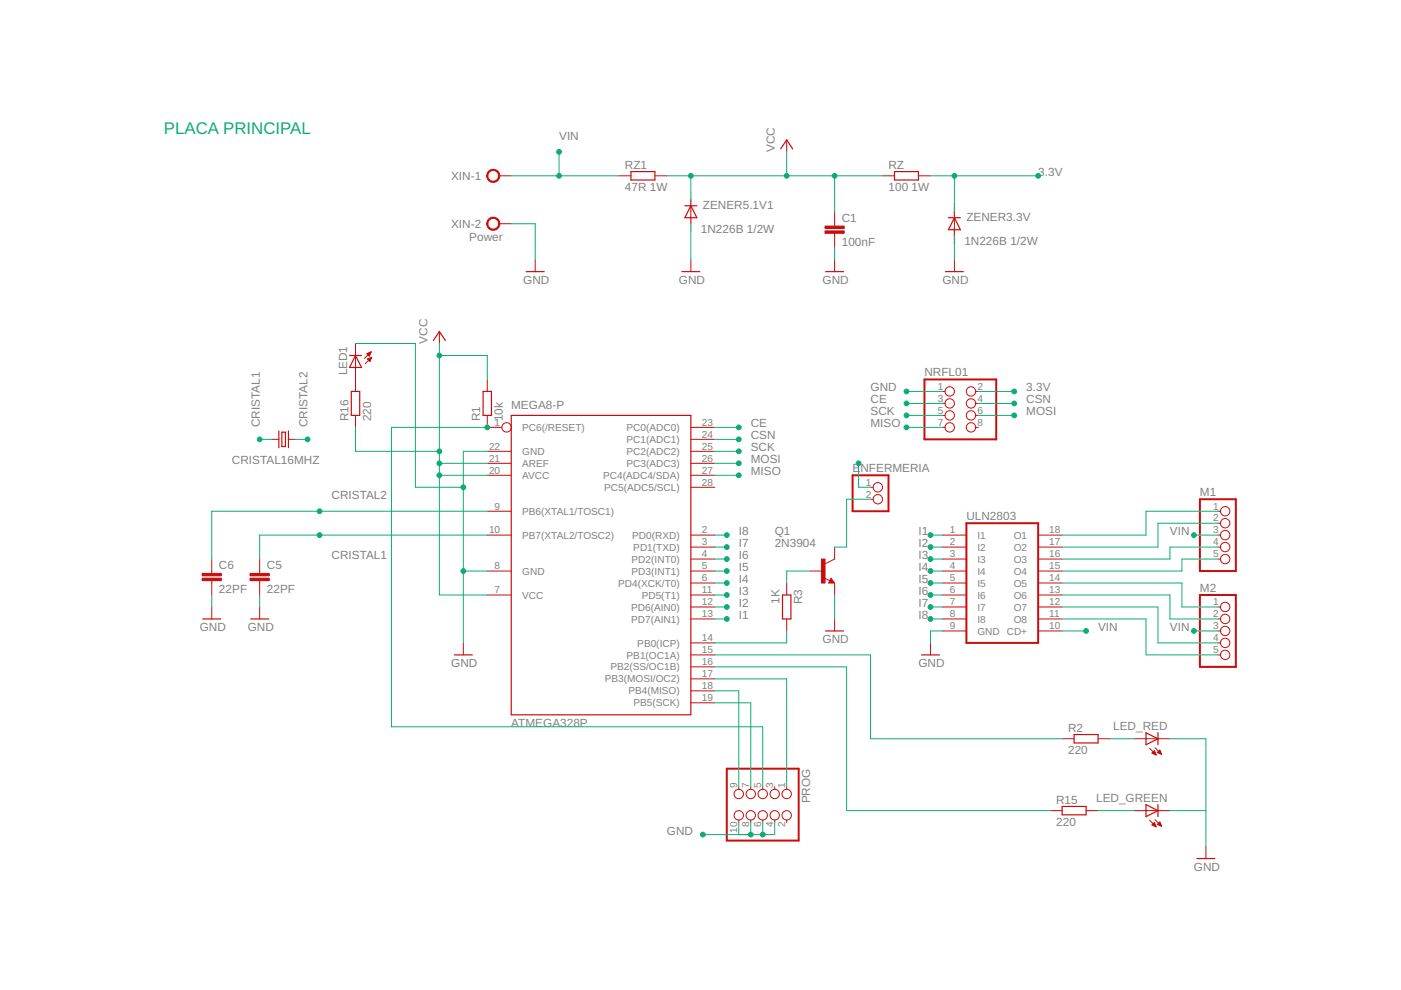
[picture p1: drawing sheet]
<svg xmlns="http://www.w3.org/2000/svg" width="297mm" height="210mm" viewBox="0 0 297 210" stroke-linecap="round" stroke-linejoin="round" font-family="sans-serif">
<g fill="none" stroke="#c90d0c" stroke-width=".25">
<path d="M133.8 36.4h5.1v1.8h-5.1zM165.5 31.6l1.3-1.9 1.3 1.9M189.7 36.4h5v1.8h-5zM111.6 57.6h3.8M144.6 57.6h3.8M145.2 43.6h2.5M146.5 43.6l1.2 2.6h-2.5zM175 57.6h3.9M200.4 57.6h3.9M201.1 46.2h2.5M202.4 46.2l1.2 2.5h-2.5zM74.1 75.4h2.5"/>
<path d="M75.4 75.4l1.2 2.5h-2.5zM91.9 72.2l1.3-1.9 1.2 1.9M59.1 91.4v3.5M59.8 91.6h.7v3.1h-.7zM61.2 91.4v3.5M74.5 83h1.8v5.1h-1.8zM102.4 83h1.8v5.1h-1.8zM108.4 88.1h38.1v63.5h-38.1zM43 131.2h3.8M53.1 131.2h3.9M96.3 138.9h3.8M165.9 126.2h1.8v5h-1.8z"/>
<path d="M175 133.8h3.9M176.2 123.1l.1 .3h-.4l.3-.5 .5 .6h-.8M195.4 138.9h3.8M227.7 155.7h5.1v1.8h-5.1zM243 155.4l2.5 1.2-2.5 1.3zM245.5 155.4v2.5M225.2 171h5.1v1.8h-5.1zM243 170.6l2.5 1.3-2.5 1.2zM245.5 170.6v2.5M253.8 182h3.8"/>
</g>
<g fill="none" stroke="#c90d0c" stroke-width=".21">
<path d="M105.9 37.3h2.5M131.2 37.3h2.6M138.9 37.3h2.5M166.8 29.7v2.5M187.1 37.3h2.6M194.7 37.3h2.6M105.9 47.4h2.5M113.5 55.1v2.5M146.5 42.4v5M146.5 55.1v2.5M177 44.9v3M177 49.5v3"/>
<path d="M177 55.1v2.5M202.4 44.9v5.1M202.4 55.1v2.5M75.4 72.8v10.2M77.8 75l.9-.4-.4 .9zM77.8 75h.7M77.9 75.1h.6M77.9 76.1l.9-.3-.4 .8zM78 76.2h.6M78 75.2h.4M78.1 76.3h.5M78.1 76.1h.6"/>
<path d="M78.1 74.9h.5M78.1 75.3h.3M78.2 76.4h.3M78.3 75.5h.1M78.3 76.5h.2M78.4 75.9h.3M78.4 74.7h.2M78.6 75.8h.2M78.7 74.6h.1M78.7 74.6l-1.4 1.4M78.8 75.8l-1.4 1.4M93.2 70.3v2.5"/>
<path d="M57.6 93.2h1.5M61.2 93.2h1.5M75.4 88.1v2.5M103.3 95.7h5.1M103.3 98.2h5.1M103.3 88.1v2.5h3.1M103.3 80.5v2.5M146.5 95.7h5.1M146.5 98.2h5.1M146.5 93.2h5.1M146.5 90.6h5.1M199.8 90.6h.6"/>
<path d="M199.8 83h.6M199.8 85.5h.6M199.8 88.1h.6M206.9 90.6h.5M206.9 83h.5M206.9 85.5h.5M206.9 88.1h.5M44.9 118.5v3.1M55.1 118.5v3.1M103.3 113.5h5.1M103.3 108.4h5.1M103.3 100.8h5.1"/>
<path d="M146.5 113.5h5.1M146.5 100.8h5.1M146.5 118.5h5.1M146.5 116h5.1M146.5 103.3h5.1M177 116v2.5l-2.1 1M184.6 103.3h.5M184.6 105.9h.5M199.8 113.5h5.1M199.8 118.5h5.1M199.8 116h5.1M220.1 113.5h5.1"/>
<path d="M220.1 118.5h5.1M220.1 116h5.1M258.2 113.5h.6M258.2 108.4h.6M258.2 118.5h.6M258.2 116h.6M258.2 110.9h.6M44.9 123.1v3.1M44.9 128.7v2.5M55.1 123.1v3.1M55.1 128.7v2.5M98.2 136.3v2.6"/>
<path d="M103.3 121.1h5.1M103.3 126.2h5.1M146.5 121.1h5.1M146.5 126.2h5.1M146.5 138.9h5.1M146.5 136.3h5.1M146.5 131.2h5.1M146.5 128.7h5.1M146.5 123.6h5.1M166.8 123.6v2.6M166.8 131.2v2.6M171.9 121.1h2.5"/>
<path d="M174.7 122.5l1.3 .6M176.2 122.6l.8 1h-1.3zM177 123.6v2.6M177 131.2v2.6M197.3 136.3v2.6M199.8 121.1h5.1M199.8 126.2h5.1M199.8 131.2h5.1M199.8 128.7h5.1M199.8 123.6h5.1M199.8 133.8h5.1M220.1 121.1h5.1"/>
<path d="M220.1 126.2h5.1M220.1 131.2h5.1M220.1 128.7h5.1M220.1 123.6h5.1M220.1 133.8h5.1M258.2 138.9h.6M258.2 136.3h.6M258.2 131.2h.6M258.2 128.7h.6M258.2 133.8h.6M146.5 149h5.1M146.5 146.5h5.1"/>
<path d="M146.5 143.9h5.1M146.5 141.4h5.1M225.2 156.6h2.5M232.8 156.6h2.6M240.4 156.6h7.7M243.7 158.7l1.4 1.4M244.3 159.6h.7M244.4 159.5h.5M244.5 159.8h.5M244.5 159.4h.4M244.6 159.3h.2M244.7 159.9h.4"/>
<path d="M244.8 159.2l.3 .9-.9-.4zM244.9 158.5l1.4 1.4M245.4 159.6l.5-.6 .4 .9zM245.4 159.5h.7M245.5 159.4h.5M245.6 159.6h.5M245.7 159.3h.3M245.8 159.2h.2M245.9 159.8h.3M246.2 159.9h.1M156.6 166.8v.5M156.6 173.8v.6"/>
<path d="M159.2 166.8v.5M159.2 173.8v.6M161.7 166.8v.5M161.7 173.8v.6M164.3 166.8v.5M164.3 173.8v.6M166.8 166.8v.5M166.8 173.8v.6M222.7 171.9h2.5M230.3 171.9h2.5M240.4 171.9h7.7M243.7 173.9l1.4 1.4"/>
<path d="M244.3 174.8h.6M244.4 175h.6M244.4 174.7h.5M244.6 174.6h.2M244.6 175.1h.4M244.7 174.5h.1M244.8 174.4l.3 .9-.9-.4zM244.9 173.8l1.4 1.4M244.9 175.2h.2M245 160h.1M245.4 174.8l.5-.5 .4 .9zM245.4 174.7h.7"/>
<path d="M245.5 174.8h.6M245.6 174.6h.4M245.7 174.5h.3M245.8 175h.4M245.8 174.4h.1M246.1 175.1h.1M255.7 179.5v2.5"/>
<circle cx="107.4" cy="90.6" r=".99"/>
<circle cx="201.4" cy="88.1" r=".99"/>
<circle cx="201.4" cy="90.6" r=".99"/>
<circle cx="201.4" cy="85.5" r=".99"/>
<circle cx="201.4" cy="83" r=".99"/>
<circle cx="205.9" cy="90.6" r=".99"/>
<circle cx="205.9" cy="88.1" r=".99"/>
<circle cx="205.9" cy="83" r=".99"/>
<circle cx="205.9" cy="85.5" r=".99"/>
<circle cx="186.1" cy="103.3" r=".99"/>
<circle cx="186.1" cy="105.9" r=".99"/>
<circle cx="259.8" cy="118.5" r=".99"/>
<circle cx="259.8" cy="110.9" r=".99"/>
<circle cx="259.8" cy="113.5" r=".99"/>
<circle cx="259.8" cy="116" r=".99"/>
<circle cx="259.8" cy="108.4" r=".99"/>
<circle cx="259.8" cy="133.8" r=".99"/>
<circle cx="259.8" cy="128.7" r=".99"/>
<circle cx="259.8" cy="136.3" r=".99"/>
<circle cx="259.8" cy="131.2" r=".99"/>
<circle cx="259.8" cy="138.9" r=".99"/>
<circle cx="156.6" cy="168.3" r=".99"/>
<circle cx="156.6" cy="172.9" r=".99"/>
<circle cx="159.2" cy="168.3" r=".99"/>
<circle cx="159.2" cy="172.9" r=".99"/>
<circle cx="161.7" cy="168.3" r=".99"/>
<circle cx="161.7" cy="172.9" r=".99"/>
<circle cx="164.3" cy="168.3" r=".99"/>
<circle cx="164.3" cy="172.9" r=".99"/>
<circle cx="166.8" cy="168.3" r=".99"/>
<circle cx="166.8" cy="172.9" r=".99"/>
</g>
<path d="M196 80.5h15.2v12.7h-15.2zM180.8 100.8h7.6v7.6h-7.6zM204.9 110.9h15.2v25.4h-15.2zM254.4 105.9h7.6v15.2h-7.6zM254.4 126.2h7.6v15.2h-7.6zM154.1 163h15.2v15.2h-15.2z" fill="none" stroke="#c90d0c" stroke-width=".42"/>
<g fill="#c90d0c" stroke="#c90d0c" stroke-width=".21">
<path d="M103.6 36.3a1.4 1.4 0 0 1 2.2 .3 1.4 1.4 0 0 1-.8 2 1.4 1.4 0 0 1-1.8-1.3h.2a1.14 1.14 0 0 1 1.7-1 1.14 1.14 0 0 1 .2 2 1.14 1.14 0 0 1-1.8-.7l-.1-.3h-.2z" fill-rule="evenodd"/>
<path d="M103.6 46.5a1.4 1.4 0 0 1 2.2 .2 1.4 1.4 0 0 1-.8 2.1 1.4 1.4 0 0 1-1.8-1.4h.2a1.14 1.14 0 0 1 1.7-.9 1.14 1.14 0 0 1 .2 1.9 1.14 1.14 0 0 1-1.8-.7l-.1-.3h-.2z" fill-rule="evenodd"/>
</g>
<g fill="#c90d0c" stroke="#c90d0c" stroke-width=".21">
<path d="M53 122.6h4.1v.5h-4.1z"/>
<path d="M53 121.6h4.1v.5h-4.1z"/>
<path d="M42.9 122.6h4v.5h-4z"/>
<path d="M42.9 121.6h4v.5h-4z"/>
<path d="M174.9 49h4.1v.5h-4.1z"/>
<path d="M174.9 47.9h4.1v.6h-4.1z"/>
<path d="M174.2 118.5h.7v5.1h-.7z"/>
</g>
<g fill="none" stroke="#0dab76" stroke-width=".21">
<path d="M108.4 37.3h22.8M118.5 32.2v5.1M141.4 37.3h45.7M146.5 37.3v5.1M166.8 32.2v5.1M177 37.3v7.6M197.3 37.3h22.8M202.4 37.3v7.6M108.4 47.4h5.1v7.7M146.5 47.4v7.7M177 52.5v2.6M202.4 50v5.1"/>
<path d="M75.4 72.8h12.7v30.5h10.1M93.2 72.8v53.4h10.1M93.2 75.4h10.1v5.1M55.1 93.2h2.5M62.7 93.2h2.5M75.4 90.6v5.1h17.8M93.2 98.2h10.1M103.3 90.6h-20.3v63.5h78.7v12.7M103.3 95.7h-5.1v40.6M151.6 90.6h5M151.6 98.2h5M151.6 95.7h5"/>
<path d="M151.6 93.2h5M182 98.2v5.1h2.6M192.2 90.6h7.6M192.2 83h7.6M192.2 85.5h7.6M192.2 88.1h7.6M207.4 83h7.6M207.4 85.5h7.6M207.4 88.1h7.6M93.2 100.8h10.1M103.3 108.4h-58.4v10.1M103.3 113.5h-48.2v5"/>
<path d="M151.6 100.8h5M151.6 113.5h2.5M151.6 116h2.5M151.6 118.5h2.5M184.6 105.9h-5.1v10.1h-2.5M197.3 113.5h2.5M197.3 116h2.5M197.3 118.5h2.5M253.1 113.5h5.1M258.2 118.5h-7.6v2.6h-25.4M258.2 108.4h-15.2v5.1h-17.8M258.2 110.9h-12.7v5.1h-20.3"/>
<path d="M258.2 116h-10.1v2.5h-22.9M44.9 126.2v2.5M55.1 126.2v2.5M98.2 121.1h5.1M151.6 126.2h2.5M151.6 121.1h2.5M151.6 138.9h33v17.7h40.6M151.6 123.6h2.5M151.6 128.7h2.5M151.6 131.2h2.5M166.8 133.8v2.5h-15.2M171.9 121.1h-5.1v2.5"/>
<path d="M177 126.2v5M197.3 126.2h2.5M197.3 121.1h2.5M197.3 123.6h2.5M197.3 128.7h2.5M197.3 131.2h2.5M199.8 133.8h-2.5v2.5M225.2 126.2h22.9v5h10.1M225.2 133.8h5.1M225.2 131.2h17.8v7.7h15.2M225.2 128.7h20.3v7.6h12.7M225.2 123.6h25.4v5.1h7.6"/>
<path d="M253.1 133.8h5.1M151.6 143.9h15.2v22.9M151.6 149h7.6v17.8M151.6 146.5h5v20.3M151.6 141.4h27.9v30.5h43.2M235.4 156.6h5M248.1 156.6h7.6v22.9M156.6 174.4v2.6M159.2 174.4v2.6M161.7 174.4v2.6M164.3 174.4v2.6h-15.3M232.8 171.9h7.6"/>
<path d="M248.1 171.9h7.6"/>
</g>
<g fill="#0dab76" stroke="#0dab76" stroke-width=".21">
<circle cx="103.3" cy="90.6" r=".51"/>
<circle cx="93.2" cy="75.4" r=".51"/>
<circle cx="93.2" cy="100.8" r=".51"/>
<circle cx="93.2" cy="98.2" r=".51"/>
<circle cx="93.2" cy="95.7" r=".51"/>
<circle cx="146.5" cy="37.3" r=".51"/>
<circle cx="166.8" cy="37.3" r=".51"/>
<circle cx="177" cy="37.3" r=".51"/>
<circle cx="98.2" cy="121.1" r=".51"/>
<circle cx="98.2" cy="103.3" r=".51"/>
<circle cx="192.2" cy="83" r=".51"/>
<circle cx="161.7" cy="177" r=".51"/>
<circle cx="159.2" cy="177" r=".51"/>
<circle cx="149" cy="177" r=".51"/>
<circle cx="65.2" cy="93.2" r=".51"/>
<circle cx="67.8" cy="108.4" r=".51"/>
<circle cx="55.1" cy="93.2" r=".51"/>
<circle cx="67.8" cy="113.5" r=".51"/>
<circle cx="202.4" cy="37.3" r=".51"/>
<circle cx="220.1" cy="37.3" r=".51"/>
<circle cx="215" cy="83" r=".51"/>
<circle cx="156.6" cy="90.6" r=".51"/>
<circle cx="192.2" cy="85.5" r=".51"/>
<circle cx="192.2" cy="88.1" r=".51"/>
<circle cx="156.6" cy="95.7" r=".51"/>
<circle cx="215" cy="85.5" r=".51"/>
<circle cx="156.6" cy="93.2" r=".51"/>
<circle cx="192.2" cy="90.6" r=".51"/>
<circle cx="156.6" cy="100.8" r=".51"/>
<circle cx="215" cy="88.1" r=".51"/>
<circle cx="156.6" cy="98.2" r=".51"/>
<circle cx="118.5" cy="37.3" r=".51"/>
<circle cx="118.5" cy="32.2" r=".51"/>
<circle cx="253.1" cy="113.5" r=".51"/>
<circle cx="253.1" cy="133.8" r=".51"/>
<circle cx="230.3" cy="133.8" r=".51"/>
<circle cx="182" cy="98.2" r=".51"/>
<circle cx="154.1" cy="113.5" r=".51"/>
<circle cx="197.3" cy="131.2" r=".51"/>
<circle cx="154.1" cy="116" r=".51"/>
<circle cx="197.3" cy="128.7" r=".51"/>
<circle cx="154.1" cy="118.5" r=".51"/>
<circle cx="197.3" cy="126.2" r=".51"/>
<circle cx="154.1" cy="121.1" r=".51"/>
<circle cx="197.3" cy="123.6" r=".51"/>
<circle cx="154.1" cy="123.6" r=".51"/>
<circle cx="197.3" cy="121.1" r=".51"/>
<circle cx="154.1" cy="126.2" r=".51"/>
<circle cx="197.3" cy="118.5" r=".51"/>
<circle cx="154.1" cy="128.7" r=".51"/>
<circle cx="197.3" cy="116" r=".51"/>
<circle cx="154.1" cy="131.2" r=".51"/>
<circle cx="197.3" cy="113.5" r=".51"/>
</g>
<text font-size="3.6" fill="#0dab76" x="34.7" y="28.4">PLACA PRINCIPAL</text>
<g font-size="2.5" fill="#808080">
<text x="118.5" y="29.7">VIN</text>
<text x="132.5" y="35.8">RZ1</text>
<text x="164.3" y="32.2" transform="rotate(-90 164.3 32.2)">VCC</text>
<text x="188.4" y="35.8">RZ</text>
<text x="95.6" y="38.2">XIN-1</text>
<text x="132.5" y="40.6">47R 1W</text>
<text x="188.4" y="40.6">100</text>
<text x="193.3" y="40.6">1W</text>
<text x="220.1" y="37.3">3.3V</text>
<text x="149" y="44.4">ZENER5.1V1</text>
<text x="178.5" y="47.1">C1</text>
<text x="204.9" y="47">ZENER3.3V</text>
<text x="95.6" y="48.3">XIN-2</text>
<text x="99.5" y="51.1">Power</text>
<text x="148.6" y="49.4">1N226B 1/2W</text>
<text x="178.5" y="52.1">100nF</text>
<text x="204.5" y="52">1N226B 1/2W</text>
<text x="110.9" y="60.1">GND</text>
<text x="143.9" y="60.1">GND</text>
<text x="174.4" y="60.1">GND</text>
<text x="199.8" y="60.1">GND</text>
<text x="90.6" y="72.8" transform="rotate(-90 90.6 72.8)">VCC</text>
<text x="73.6" y="79.6" transform="rotate(-90 73.6 79.6)">LED1</text>
<text x="184.6" y="83">GND</text>
<text x="196" y="79.8">NRFL01</text>
<text x="217.6" y="83">3.3V</text>
<text x="73.9" y="89.3" transform="rotate(-90 73.9 89.3)">R16</text>
<text x="78.7" y="89.3" transform="rotate(-90 78.7 89.3)">220</text>
<text x="101.8" y="89.3" transform="rotate(-90 101.8 89.3)">R1</text>
<text x="106.6" y="89.3" transform="rotate(-90 106.6 89.3)">10k</text>
<text x="108.4" y="86.8">MEGA8-P</text>
<text x="184.6" y="85.5">CE</text>
<text x="184.6" y="88.1">SCK</text>
<text x="217.6" y="85.5">CSN</text>
<text x="217.6" y="88.1">MOSI</text>
<text x="55.1" y="90.6" transform="rotate(-90 55.1 90.6)">CRISTAL1</text>
<text x="65.2" y="90.6" transform="rotate(-90 65.2 90.6)">CRISTAL2</text>
<text x="159.2" y="90.6">CE</text>
<text x="159.2" y="95.7">SCK</text>
<text x="159.2" y="93.1">CSN</text>
<text x="184.6" y="90.6">MISO</text>
<text x="49.2" y="98.5">CRISTAL16MHZ</text>
<text x="159.2" y="100.8">MISO</text>
<text x="159.2" y="98.2">MOSI</text>
<text x="180.8" y="100.1">E</text>
<text x="182.4" y="100.1">NFERMERIA</text>
<text x="70.3" y="105.8">CRISTAL2</text>
<text x="254.4" y="105.2">M1</text>
<text x="156.6" y="113.5">I8</text>
<text x="164.3" y="113.5">Q1</text>
<text x="194.7" y="113.5">I1</text>
<text x="204.9" y="110.2">ULN2803</text>
<text x="248.1" y="113.5">VIN</text>
<text x="70.3" y="118.5">CRISTAL1</text>
<text x="156.6" y="116">I7</text>
<text x="156.6" y="118.5">I6</text>
<text x="164.3" y="116">2N3904</text>
<text x="194.7" y="118.5">I3</text>
<text x="194.7" y="116">I2</text>
<text x="46.4" y="125.8">22PF</text>
<text x="46.4" y="120.7">C6</text>
<text x="56.6" y="125.8">22PF</text>
<text x="56.6" y="120.7">C5</text>
<text x="156.6" y="121.1">I5</text>
<text x="156.6" y="123.6">I4</text>
<text x="194.7" y="123.6">I5</text>
<text x="194.7" y="121.1">I4</text>
<text x="254.4" y="125.5">M2</text>
<text x="156.6" y="126.2">I3</text>
<text x="156.6" y="128.7">I2</text>
<text x="156.6" y="131.2">I1</text>
<text x="165.3" y="128" transform="rotate(-90 165.3 128)">1K</text>
<text x="170.1" y="128.1" transform="rotate(-90 170.1 128.1)">R3</text>
<text x="194.7" y="131.2">I8</text>
<text x="194.7" y="128.7">I7</text>
<text x="194.7" y="126.2">I6</text>
<text x="42.4" y="133.8">GND</text>
<text x="52.5" y="133.8">GND</text>
<text x="174.4" y="136.3">GND</text>
<text x="232.8" y="133.8">VIN</text>
<text x="248.1" y="133.8">VIN</text>
<text x="95.7" y="141.4">GND</text>
<text x="194.7" y="141.4">GND</text>
<text x="108.4" y="154.1">ATMEGA328P</text>
<text x="226.5" y="155.1">R2</text>
<text x="236" y="154.9">LED_RED</text>
<text x="226.5" y="159.9">220</text>
<text x="171.7" y="170.3" transform="rotate(-90 171.7 170.3)">PROG</text>
<text x="223.9" y="170.4">R15</text>
<text x="232.4" y="170.1">LED_GREEN</text>
<text x="141.4" y="176.9">GND</text>
<text x="223.9" y="175.2">220</text>
<text x="253.1" y="184.6">GND</text>
</g>
<g font-size="2.1" fill="#808080">
<text x="198.8" y="82.6">1</text>
<text x="207.2" y="82.6">2</text>
<text x="198.8" y="85.2">3</text>
<text x="198.8" y="87.7">5</text>
<text x="207.2" y="85.2">4</text>
<text x="207.2" y="87.7">6</text>
<text x="103.7" y="95.3">22</text>
<text x="104.9" y="90.3">1</text>
<text x="110.7" y="91.4">PC6(/RESET)</text>
<text x="132.9" y="93.9">PC1(ADC1)</text>
<text x="132.9" y="91.4">PC0(ADC0)</text>
<text x="148.8" y="95.3">25</text>
<text x="148.8" y="92.8">24</text>
<text x="148.8" y="90.3">23</text>
<text x="198.8" y="90.3">7</text>
<text x="207.2" y="90.3">8</text>
<text x="103.7" y="97.9">21</text>
<text x="103.7" y="100.4">20</text>
<text x="110.7" y="96.4">GND</text>
<text x="110.7" y="99">AREF</text>
<text x="110.7" y="101.5">AVCC</text>
<text x="127.9" y="101.5">PC4(ADC4/SDA)</text>
<text x="132.9" y="99">PC3(ADC3)</text>
<text x="132.9" y="96.4">PC2(ADC2)</text>
<text x="148.8" y="100.4">27</text>
<text x="148.8" y="97.9">26</text>
<text x="128.1" y="104.1">PC5(ADC5/SCL)</text>
<text x="148.8" y="103">28</text>
<text x="183.6" y="103">1</text>
<text x="183.6" y="105.5">2</text>
<text x="103.7" y="113.1">10</text>
<text x="104.9" y="108">9</text>
<text x="110.7" y="109.1">PB6(XTAL1/TOSC1)</text>
<text x="148.8" y="113.1">2</text>
<text x="201.4" y="113.1">1</text>
<text x="222.5" y="113.1">18</text>
<text x="257.2" y="108">1</text>
<text x="257.2" y="110.6">2</text>
<text x="257.2" y="113.1">3</text>
<text x="110.7" y="114.2">PB7(XTAL2/TOSC2)</text>
<text x="133.9" y="119.3">PD2(INT0)</text>
<text x="134" y="114.2">PD0(RXD)</text>
<text x="134.3" y="116.8">PD1(TXD)</text>
<text x="148.8" y="118.2">4</text>
<text x="148.8" y="115.6">3</text>
<text x="201.4" y="115.6">2</text>
<text x="201.4" y="118.2">3</text>
<text x="207.2" y="114.2">I1</text>
<text x="207.2" y="116.8">I2</text>
<text x="207.2" y="119.3">I3</text>
<text x="214.9" y="114.2">O1</text>
<text x="214.9" y="116.8">O2</text>
<text x="214.9" y="119.3">O3</text>
<text x="222.5" y="115.6">17</text>
<text x="222.5" y="118.2">16</text>
<text x="257.2" y="115.6">4</text>
<text x="257.2" y="118.2">5</text>
<text x="104.9" y="120.7">8</text>
<text x="104.9" y="125.8">7</text>
<text x="110.7" y="121.8">GND</text>
<text x="131.1" y="124.4">PD4(XCK/T0)</text>
<text x="133.9" y="121.8">PD3(INT1)</text>
<text x="148.8" y="125.8">11</text>
<text x="148.8" y="123.3">6</text>
<text x="148.8" y="120.7">5</text>
<text x="201.4" y="120.7">4</text>
<text x="201.4" y="123.3">5</text>
<text x="201.4" y="125.8">6</text>
<text x="207.2" y="121.8">I4</text>
<text x="207.2" y="124.4">I5</text>
<text x="214.9" y="121.8">O4</text>
<text x="214.9" y="124.4">O5</text>
<text x="222.5" y="120.7">15</text>
<text x="222.5" y="123.3">14</text>
<text x="222.5" y="125.8">13</text>
<text x="110.7" y="126.9">VCC</text>
<text x="133.8" y="129.5">PD6(AIN0)</text>
<text x="136.1" y="126.9">PD5(T1)</text>
<text x="148.8" y="130.9">13</text>
<text x="148.8" y="128.3">12</text>
<text x="201.4" y="128.3">7</text>
<text x="201.4" y="130.9">8</text>
<text x="207.2" y="126.9">I6</text>
<text x="207.2" y="129.5">I7</text>
<text x="214.9" y="126.9">O6</text>
<text x="214.9" y="129.5">O7</text>
<text x="222.5" y="130.9">11</text>
<text x="222.5" y="128.3">12</text>
<text x="257.2" y="128.3">1</text>
<text x="257.2" y="130.9">2</text>
<text x="133.8" y="132">PD7(AIN1)</text>
<text x="135.1" y="137.1">PB0(ICP)</text>
<text x="148.8" y="136">14</text>
<text x="201.4" y="133.4">9</text>
<text x="207.2" y="132">I8</text>
<text x="207.2" y="134.5">GND CD+</text>
<text x="214.9" y="132">O8</text>
<text x="222.5" y="133.4">10</text>
<text x="257.2" y="133.4">3</text>
<text x="257.2" y="136">4</text>
<text x="129.4" y="142.2">PB2(SS/OC1B)</text>
<text x="132.9" y="139.6">PB1(OC1A)</text>
<text x="148.8" y="143.6">17</text>
<text x="148.8" y="141">16</text>
<text x="148.8" y="138.5">15</text>
<text x="257.2" y="138.5">5</text>
<text x="128.2" y="144.7">PB3(MOSI/OC2)</text>
<text x="133.2" y="147.2">PB4(MISO)</text>
<text x="134.3" y="149.8">PB5(SCK)</text>
<text x="148.8" y="148.7">19</text>
<text x="148.8" y="146.1">18</text>
<text x="156.3" y="167" transform="rotate(-90 156.3 167)">9</text>
<text x="158.8" y="167" transform="rotate(-90 158.8 167)">7</text>
<text x="161.4" y="167" transform="rotate(-90 161.4 167)">5</text>
<text x="163.9" y="167" transform="rotate(-90 163.9 167)">3</text>
<text x="166.4" y="167" transform="rotate(-90 166.4 167)">1</text>
<text x="156.3" y="176.6" transform="rotate(-90 156.3 176.6)">10</text>
<text x="158.8" y="175.4" transform="rotate(-90 158.8 175.4)">8</text>
<text x="161.4" y="175.4" transform="rotate(-90 161.4 175.4)">6</text>
<text x="163.9" y="175.4" transform="rotate(-90 163.9 175.4)">4</text>
<text x="166.4" y="175.4" transform="rotate(-90 166.4 175.4)">2</text>
</g>
<g font-size=".6" fill="#ffba08">
<text x="146.7" y="46.1" transform="rotate(-90 146.7 46.1)">1</text>
<text x="146.7" y="44.1" transform="rotate(-90 146.7 44.1)">SpiceOrder 2</text>
<text x="202.5" y="46.6" transform="rotate(-90 202.5 46.6)">SpiceOrder 2</text>
<text x="146.7" y="49.1" transform="rotate(-90 146.7 49.1)">SpiceOrder</text>
<text x="202.5" y="51.7" transform="rotate(-90 202.5 51.7)">SpiceOrder</text>
<text x="202.5" y="48.6" transform="rotate(-90 202.5 48.6)">1</text>
</g>
</svg>
